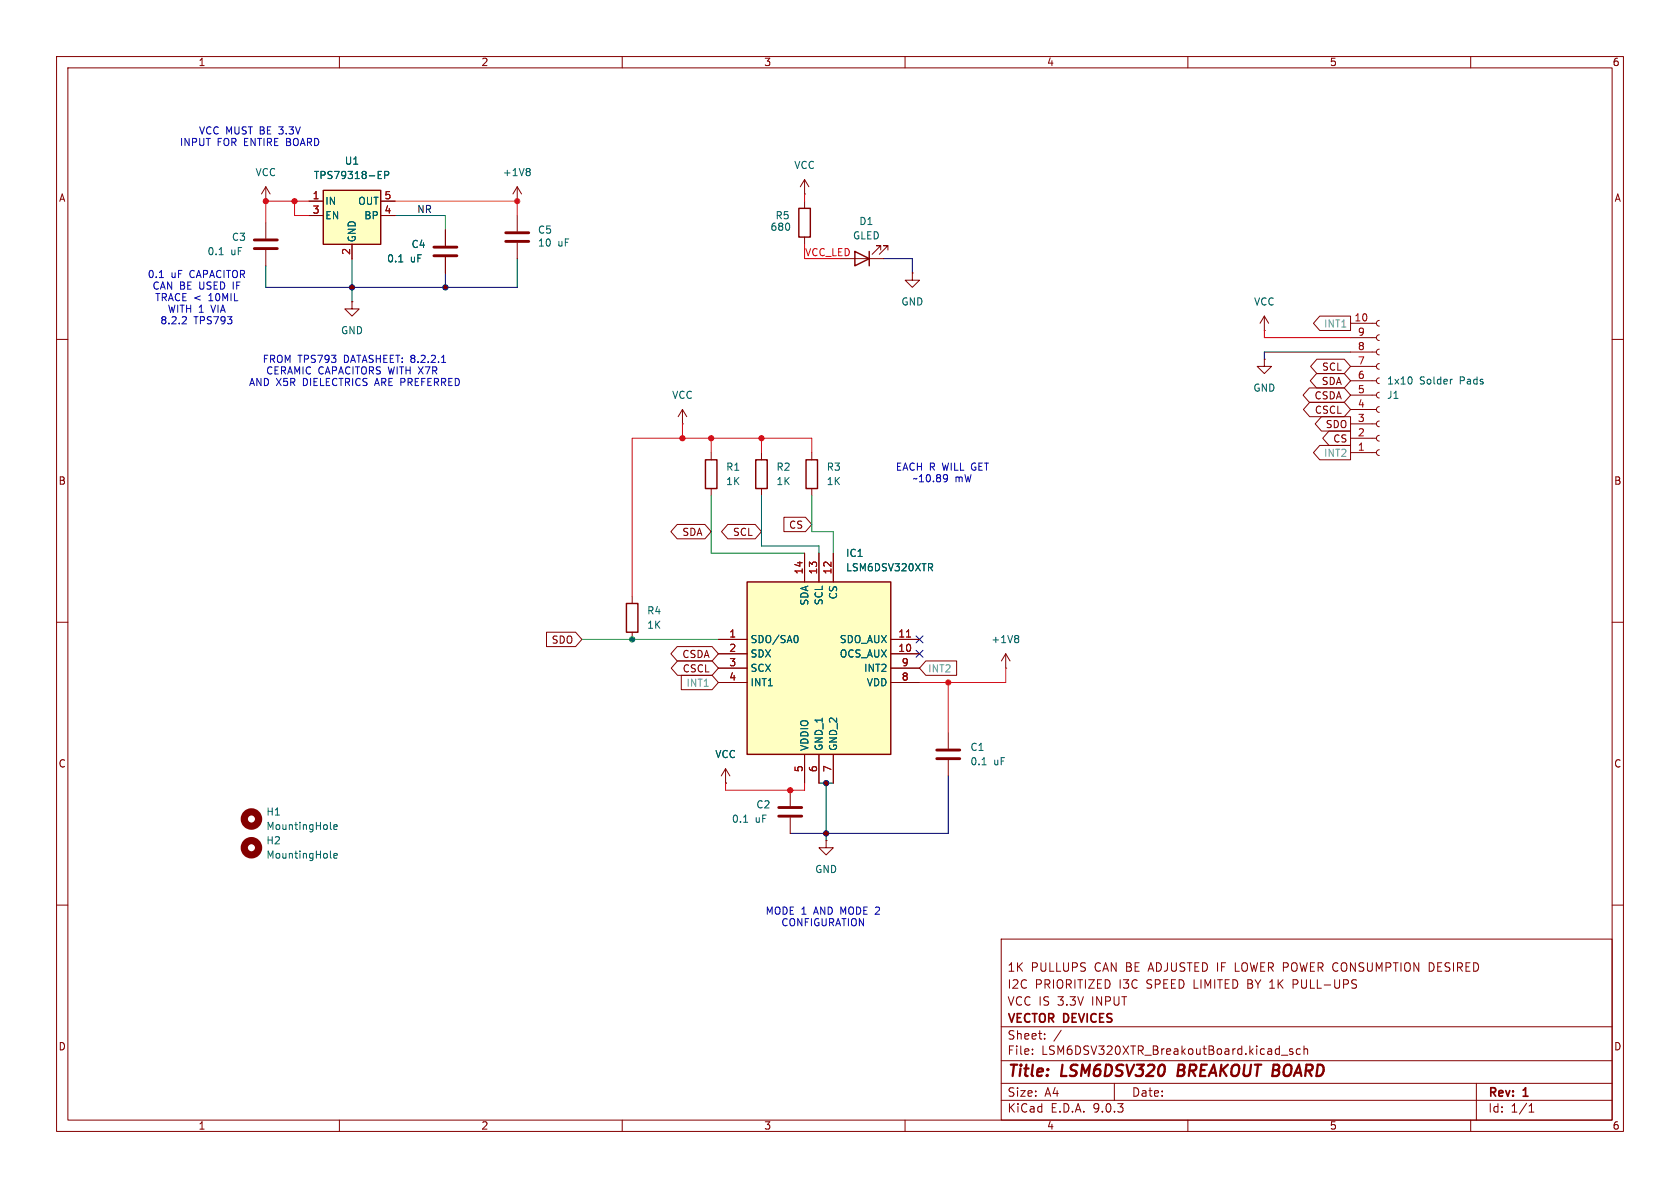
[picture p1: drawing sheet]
<svg xmlns="http://www.w3.org/2000/svg" width="297mm" height="210mm" viewBox="0 0 297 210" stroke-linecap="round" stroke-linejoin="round" font-family="sans-serif">
<g fill="none" stroke="#840000" stroke-width=".18">
<path d="M10 10h277v190h-277zM12 12h273v186h-273zM60 10v2M110 10v2M160 10v2M210 10v2M260 10v2M10 60h2M285 60h2M10 110h2M285 110h2M10 160h2"/>
<path d="M177 166h108v32h-108zM228.6 174h.6M229.2 173.2h-.6v1.5M252.7 170.2l.5 .1M253.2 171.6l-.5 .1M285 160h2M60 198v2M110 198v2M160 198v2M177 194.5h108M177 191.5h108M177 187.5h108"/>
<path d="M177 181.5h108M182.5 186.3v.1M182.5 185.5v.1M184.7 183.6v.1M184.7 182.8v.1M187.6 182.1l-1.3 2M197 191.5v3M210 198v2M226.5 186.5h1.2M228.5 185.5l-.3-.1-.2 .2v.2l.5 .2v.3h-.5M229.9 185.5l-.4-.1-.3 .3v.4l.1 .2h.6M230.5 185.5l.2-.1 .4 .1 .1 .9"/>
<path d="M230.5 184.9v1.5M260 198v2M261 191.5v6.5M270.3 196.6h.9M270.3 195.5l.4-.4v1.5"/>
</g>
<path d="M208.4 188.2l-.2 2h.7" fill="none" stroke="#840000" stroke-width=".4"/>
<path d="M57.1 33.7h10.2v9.5h-10.2z" fill="#ffffc2"/>
<path d="M57.1 33.7h10.2v9.5h-10.2zM141.2 36.8h2.1v5.1h-2.1zM133.6 81.3h2v5.1h-2zM142.5 81.3h2v5.1h-2zM110.7 106.7h2.1v5.1h-2.1z" fill="none" stroke="#840000" stroke-width=".25"/>
<g fill="none" stroke="#840000" stroke-width=".18">
<path d="M47 35.6h.1M47 33v2.6M47 39.4v2.8M47 33l-.8 1.3M47 33l.8 1.3M54.6 35.6h2.5M54.6 38.1h2.5M67.3 35.6h2.5M67.3 38.1h2.5M91.4 35.6h.1M91.4 33l-.7 1.3M91.4 33l.8 1.3"/>
<path d="M91.4 33v2.6M142.2 35.6v1.2M47 44.2v2.8M62.2 53.3v1.3h1.3l-1.3 1.3-1.2-1.3h1.2M62.2 53.3h.1M62.2 43.2v2.5M142.2 41.9v1.3M161.3 48.3v1.2h1.3l-1.3 1.3-1.3-1.3h1.3M161.3 48.3h.1M223.5 58.4h.1M223.5 55.9l-.7 1.3M223.5 55.9l.8 1.3"/>
<path d="M223.5 55.9v2.5M134.6 80v1.3M134.6 86.4v1.2M143.5 80v1.3M143.5 86.4v1.2M111.8 105.4v1.3M111.8 111.8v1.2M177.8 118.1h.1M177.8 115.6l-.8 1.2M177.8 115.6l.8 1.2M177.8 115.6v2.5M139.7 139.7v2.8"/>
<path d="M139.7 144.5v2.8M146 148.6v1.3h1.3l-1.3 1.2-1.2-1.2h1.2M146 148.6h.1"/>
</g>
<path d="M66.9 30.9h.4M66.9 31.6h.6M66.9 30.3h.6M68 31l.6-.1 .1-.2v-.3l-.7-.1v1.3M93.5 29.8l.2 .2-.2 .3 .2 .3v.2l-.2 .3M38.7 45h.8M179.9 112.3l.2 .3-.2 .3 .2 .2v.3l-.2 .2M58.4 151.5l.2 .2M58.4 146.4l.2 .2M59 151.3l.6-.1v-.3h-.4l-.2 .1 .1 .6h.5M59 146.2l.6-.1v-.3h-.4l-.2 .2 .1 .6h.5M131.5 145.4h.7" fill="none" stroke="#006464" stroke-width=".18"/>
<path d="M45 42.4h4M45 43.9h4M137.7 142.7h4M137.7 144.3h4" fill="none" stroke="#840000" stroke-width=".51"/>
<g fill="none" stroke="#840000" stroke-width="1.3">
<circle cx="44.4" cy="149.9" r="1.27"/>
<circle cx="44.4" cy="144.8" r="1.27"/>
</g>
<path d="M132.1 102.9h25.4v30.5h-25.4z" fill="#ffffc2"/>
<path d="M151.1 44.5l2.6 1.2-2.6 1.3zM153.7 44.5v2.5M124.7 81.3h2v5.1h-2zM132.1 102.9h25.4v30.5h-25.4z" fill="none" stroke="#840000" stroke-width=".25"/>
<g fill="none" stroke="#840000" stroke-width=".18">
<path d="M54.6 35.6h2.5M54.6 38.1h2.5M67.3 35.6h2.5M67.3 38.1h2.5M91.4 38.1v2.8M142.2 34.3h.1M142.2 31.8v2.5M142.2 31.8l-.7 1.2M142.2 31.8l.8 1.2M62.2 43.2v2.5M78.7 40.6v2.8M78.7 45.5v2.8"/>
<path d="M91.4 42.9v2.8M148.6 45.7h7.6M155.7 44.2v-.8h-.8h.8l-1.5 1.6M157 44.2v-.8h-.8h.8l-1.6 1.6M233.3 55.9h5.5v2.5h-5.5l-1.1-1.2zM238.8 59.7h4.5M238.8 57.2h4.5M243.8 59.2l-.3 .1-.2 .4 .2 .3 .3 .2M243.8 56.6l-.3 .2-.2 .4 .2 .3 .3 .2M120.6 74.9h.1M120.6 72.4l-.7 1.3M120.6 72.4l.8 1.3"/>
<path d="M120.6 72.4v2.5M223.5 63.5v1.3h1.3l-1.3 1.2-1.3-1.2h1.3M223.5 63.5h.1M231.5 68.6h6.1l1.2 1.3-1.2 1.2h-6.1l-1.1-1.2zM231.5 71.1h6.1l1.2 1.3-1.2 1.3h-6.1l-1.1-1.3zM232.7 66h4.9l1.2 1.3-1.2 1.3h-4.9l-1.1-1.3zM232.8 63.5h4.8l1.2 1.3-1.2 1.2h-4.8l-1.1-1.2zM233.3 78.7h5.5v2.6h-5.5l-1.1-1.3zM233.6 73.7h5.2v2.5h-5.2l-1.1-1.3zM234.9 76.2h3.9v2.5h-3.9l-1.1-1.2zM238.8 77.5h4.5M238.8 74.9h4.5"/>
<path d="M238.8 72.4h4.5M238.8 69.9h4.5M238.8 67.3h4.5M238.8 64.8h4.5M238.8 62.2h4.5M243.8 79.5l-.3 .2-.2 .3 .2 .4 .3 .1M243.8 77l-.3 .1-.2 .4 .2 .3 .3 .2M243.8 74.4l-.3 .2-.2 .3 .2 .4 .3 .1M243.8 71.9l-.3 .1-.2 .4 .2 .3 .3 .2M243.8 69.3l-.3 .2-.2 .4 .2 .3 .3 .2M243.8 66.8l-.3 .2-.2 .3 .2 .4 .3 .1M243.8 64.3l-.3 .1-.2 .4 .2 .3 .3 .2"/>
<path d="M243.8 61.7l-.3 .2-.2 .3 .2 .4 .3 .1M119.7 92.7h4.9l1.1 1.3-1.1 1.3h-4.9l-1.1-1.3zM125.7 80v1.3M125.7 86.4v1.2M128.7 92.7h4.8l1.1 1.3-1.1 1.3h-4.8l-1.1-1.3zM138.6 91.4h3.8l1.1 1.3-1.1 1.3h-3.8zM142.2 97.8v5.1M144.8 97.8v5.1M147.3 97.8v5.1M238.8 80h4.5M96.6 111.8h5.2l1.1 1.2-1.1 1.3h-5.2zM119.7 114.3h6.2l1.1 1.3-1.1 1.2h-6.2l-1.1-1.2z"/>
<path d="M119.8 116.8h6.1l1.1 1.3-1.1 1.3h-6.1l-1.1-1.3zM120.4 119.4h5.5l1.1 1.3-1.1 1.2h-5.5zM127 113h5.1M127 115.6h5.1M127 118.1h5.1M157.5 113h5.1M157.5 115.6h5.1M157.5 118.1h5.1M163.7 116.8h5.4v2.6h-5.4l-1.1-1.3zM127 120.7h5.1M128.3 138.4h.1M128.3 135.9l-.8 1.3"/>
<path d="M128.3 135.9l.7 1.3M128.3 135.9v2.5M142.2 133.4v5M144.8 133.4v5M147.3 133.4v5M157.5 120.7h5.1M167.6 129.5v2.8M167.6 134.4v2.8"/>
</g>
<path d="M66.9 30.9h.4M66.9 31.6h.6M66.9 30.3h.6M68 31l.6-.1 .1-.2v-.3l-.7-.1v1.3M70.5 46.3h.7M249.5 66.7l.1 .4-.1 .7M256.7 67h.1M164.8 99.7l.1 .2-.1 .3M140.8 112.3a.79 .79 0 0 1 0 1.3M164.5 100.3l.4 .6M173.6 135.2h.7" fill="none" stroke="#006464" stroke-width=".18"/>
<path d="M160.3 112.6h.7" fill="none" stroke="#a90000" stroke-width=".18"/>
<path d="M76.7 43.7h4.1M76.7 45.2h4.1M89.4 41.1h4.1M89.4 42.7h4.1M165.6 132.6h4.1M165.6 134.1h4.1" fill="none" stroke="#840000" stroke-width=".51"/>
<path d="M52.1 35.6v2.5h2.5M54.6 35.6h-7.6v3.8M142.2 34.3v1.3M142.2 43.2v2.5h6.4M223.5 58.4v1.3h15.3M120.6 74.9v2.6M125.7 77.5v2.5M134.6 77.5v2.5M143.5 80v-2.5h-31.7v27.9M128.3 138.4v1.3h13.9v-1.3" fill="none" stroke="#ff0018" stroke-width=".18"/>
<path d="M62.2 45.7v7.6M78.7 48.3v2.5M91.4 45.7v5.1h-44.4v-3.8M156.2 45.7h5.1v2.6M238.8 62.2h-15.3v1.3M144.8 138.4h2.5M146 138.4v10.2M167.6 137.2v10.1h-27.9" fill="none" stroke="#000" stroke-width=".18"/>
<path d="M69.8 38.1h8.9v2.5M125.7 87.6v10.2h16.5M134.6 87.6v8.9h10.2v1.3M143.5 87.6v6.4h3.8v3.8M102.9 113h24.1" fill="none" stroke="#009600" stroke-width=".18"/>
<path d="M69.8 35.6h21.6v2.5M177.8 118.1v2.6h-15.2M167.6 120.7v8.8" fill="none" stroke="#ff4900" stroke-width=".18"/>
<path d="M162 112.4l1.2 1.2M162 115l1.2 1.2M163.2 112.4l-1.2 1.2M163.2 115l-1.2 1.2" fill="none" stroke="#000084" stroke-width=".18"/>
<path d="M28.2 49.1h.7M32.9 56.1v.4l-.7 .8h.8M78.1 64.1h.7M167.4 84a1.03 1.03 0 0 1-.1 1.1M167.5 84.4l-.2 .3" fill="none" stroke="#0000c2" stroke-width=".18"/>
<g fill="#ff0018" stroke="#ff0018" stroke-width=".18">
<circle cx="52.1" cy="35.6" r=".46"/>
<circle cx="47" cy="35.6" r=".46"/>
<circle cx="125.7" cy="77.5" r=".46"/>
<circle cx="139.7" cy="139.7" r=".46"/>
<circle cx="134.6" cy="77.5" r=".46"/>
<circle cx="120.6" cy="77.5" r=".46"/>
</g>
<g fill="#000" stroke="#000" stroke-width=".18">
<circle cx="62.2" cy="50.8" r=".46"/>
<circle cx="78.7" cy="50.8" r=".46"/>
<circle cx="146" cy="138.4" r=".46"/>
<circle cx="146" cy="147.3" r=".46"/>
</g>
<g fill="#ff4900" stroke="#ff4900" stroke-width=".18">
<circle cx="167.6" cy="120.7" r=".46"/>
<circle cx="91.4" cy="35.6" r=".46"/>
</g>
<circle cx="111.8" cy="113" r=".46" fill="#009600" stroke="#009600" stroke-width=".18"/>
<g font-size="2.8" fill="#840000">
<text x="178" y="190.9">Title:</text>
<text x="187.7" y="190.9">LSM6DSV320</text>
<text x="209" y="190.9">BREAKOUT BOARD</text>
</g>
<g font-size="2.1" fill="#840000">
<text x="178" y="172">1K</text>
<text x="182.2" y="172">PULLUPS</text>
<text x="193.5" y="172">CAN BE ADJUSTED IF LOWER POWER CONSUMPTION</text>
<text x="253.6" y="172">DESIRED</text>
<text x="178" y="178">VCC IS</text>
<text x="178" y="175">I2C</text>
<text x="182.9" y="175">PRIORITIZED</text>
<text x="187" y="178">3.3V</text>
<text x="193.2" y="178">INPUT</text>
<text x="197.9" y="175">I3C</text>
<text x="202.8" y="175">SPEED LIMITED BY 1K</text>
<text x="229.2" y="175">PULL-UPS</text>
<text x="178" y="184">Sheet:</text>
<text x="178" y="181.2">VECTOR DEVICES</text>
<text x="178" y="186.7">File:</text>
<text x="184.1" y="186.7">LSM6DSV320XTR_BreakoutBoard.kicad_sch</text>
<text x="178" y="196.9">KiCad</text>
<text x="178" y="194.1">Size:</text>
<text x="184.7" y="194.1">A4</text>
<text x="185.7" y="196.9">E.D.A.</text>
<text x="193.3" y="196.9">9.0.3</text>
<text x="200" y="194.1">Date:</text>
<text x="263" y="194.3">Rev:</text>
<text x="263" y="196.9">Id:</text>
<text x="267.1" y="196.9">1/1</text>
<text x="269.4" y="194.3">1</text>
</g>
<g font-size="1.8" fill="#840000">
<text x="35" y="11.9">1</text>
<text x="85" y="11.9">2</text>
<text x="135" y="11.9">3</text>
<text x="185" y="11.9">4</text>
<text x="235" y="11.9">5</text>
<text x="285" y="11.9">6</text>
<text x="10.3" y="35.9">A</text>
<text x="285.3" y="35.9">A</text>
<text x="233.6" y="65.7">SCL</text>
<text x="232.3" y="70.8">CSDA</text>
<text x="233.6" y="68.3">SDA</text>
<text x="232.4" y="73.3">CSCL</text>
<text x="234.3" y="75.9">SDO</text>
<text x="235.6" y="78.4">CS</text>
<text x="10.3" y="85.9">B</text>
<text x="285.3" y="85.9">B</text>
<text x="120.5" y="94.9">SDA</text>
<text x="129.5" y="94.9">SCL</text>
<text x="139.4" y="93.7">CS</text>
<text x="97.4" y="114">SDO</text>
<text x="120.5" y="116.5">CSDA</text>
<text x="120.6" y="119.1">CSCL</text>
<text x="10.3" y="135.9">C</text>
<text x="285.3" y="135.9">C</text>
<text x="10.3" y="185.9">D</text>
<text x="285.3" y="185.9">D</text>
<text x="35" y="199.9">1</text>
<text x="85" y="199.9">2</text>
<text x="135" y="199.9">3</text>
<text x="185" y="199.9">4</text>
<text x="235" y="199.9">5</text>
<text x="285" y="199.9">6</text>
</g>
<g font-size="1.8" fill="#0000c2">
<text x="35.1" y="24">VCC MUST BE 3.3V</text>
<text x="31.7" y="26">INPUT</text>
<text x="38.4" y="26">FOR ENTIRE BOARD</text>
<text x="26" y="49.4">0.1</text>
<text x="26.9" y="51.4">CAN BE USED IF</text>
<text x="27.3" y="53.4">TRACE &lt;</text>
<text x="30.2" y="49.4">uF</text>
<text x="33.6" y="49.4">CAPACITOR</text>
<text x="37" y="53.4">10MIL</text>
<text x="28.3" y="57.5">8.2.2</text>
<text x="29.6" y="55.5">WITH 1</text>
<text x="34.3" y="57.5">TPS793</text>
<text x="37.5" y="55.5">VIA</text>
<text x="46.3" y="64.4">FROM TPS793</text>
<text x="60.9" y="64.4">DATASHEET: 8.2.2.1</text>
<text x="43.9" y="68.4">AND X5R</text>
<text x="46.9" y="66.4">CERAMIC CAPACITORS WITH X7R</text>
<text x="53.6" y="68.4">DIELECTRICS</text>
<text x="66.6" y="68.4">ARE PREFERRED</text>
<text x="158.3" y="83.4">EACH R WILL GET</text>
<text x="161.3" y="85.5">~10.89</text>
<text x="168.8" y="85.5">mW</text>
<text x="135.3" y="161.9">MODE 1</text>
<text x="144" y="161.9">AND MODE 2</text>
<text x="138" y="163.9">CONFIGURATION</text>
</g>
<g font-size="1.8" fill="#006464">
<text x="60.9" y="29.3">U1</text>
<text x="45.1" y="31.3">VCC</text>
<text x="55.4" y="31.9">TPS79318-EP</text>
<text x="88.8" y="31.3">+1V8</text>
<text x="140.3" y="30.1">VCC</text>
<text x="57.4" y="36.4">IN</text>
<text x="57.4" y="39">EN</text>
<text x="63.2" y="36.4">OUT</text>
<text x="64.3" y="39">BP</text>
<text x="95" y="41.5">C5</text>
<text x="136.1" y="41">680</text>
<text x="137" y="39">R5</text>
<text x="151.8" y="40">D1</text>
<text x="36.6" y="45.3">0.1</text>
<text x="40.8" y="45.3">uF</text>
<text x="40.9" y="42.8">C3</text>
<text x="63.1" y="42.9" transform="rotate(-90 63.1 42.9)">GND</text>
<text x="68.3" y="46.6">0.1</text>
<text x="72.5" y="46.6">uF</text>
<text x="72.7" y="44">C4</text>
<text x="95" y="43.8">10</text>
<text x="98.6" y="43.8">uF</text>
<text x="150.7" y="42.5">GLED</text>
<text x="60.2" y="59.3">GND</text>
<text x="159.3" y="54.2">GND</text>
<text x="221.6" y="54.2">VCC</text>
<text x="118.7" y="70.7">VCC</text>
<text x="221.5" y="69.4">GND</text>
<text x="245.1" y="70.7">J1</text>
<text x="245.1" y="68.2">1x10</text>
<text x="250.9" y="68.2">Solder</text>
<text x="258.2" y="68.2">Pads</text>
<text x="128.3" y="83.4">R1</text>
<text x="137.2" y="83.4">R2</text>
<text x="146.1" y="83.4">R3</text>
<text x="128.3" y="86">1K</text>
<text x="137.2" y="86">1K</text>
<text x="146.1" y="86">1K</text>
<text x="149.5" y="98.7">IC1</text>
<text x="149.5" y="101.2">LSM6DSV320XTR</text>
<text x="143.1" y="107.1" transform="rotate(-90 143.1 107.1)">SDA</text>
<text x="145.6" y="107.1" transform="rotate(-90 145.6 107.1)">SCL</text>
<text x="148.2" y="106.1" transform="rotate(-90 148.2 106.1)">CS</text>
<text x="114.3" y="108.8">R4</text>
<text x="114.3" y="111.4">1K</text>
<text x="132.6" y="113.9">SDO/SA0</text>
<text x="148.4" y="113.9">SDO_AUX</text>
<text x="175.2" y="113.9">+1V8</text>
<text x="132.6" y="116.4">SDX</text>
<text x="132.6" y="119">SCX</text>
<text x="148.4" y="116.4">OCS_AUX</text>
<text x="152.7" y="119">INT2</text>
<text x="132.6" y="121.5">INT1</text>
<text x="153.1" y="121.5">VDD</text>
<text x="126.4" y="134.2">VCC</text>
<text x="143.1" y="132.8" transform="rotate(-90 143.1 132.8)">VDDIO</text>
<text x="145.6" y="132.8" transform="rotate(-90 145.6 132.8)">GND_1</text>
<text x="148.2" y="132.8" transform="rotate(-90 148.2 132.8)">GND_2</text>
<text x="171.5" y="132.9">C1</text>
<text x="171.5" y="135.5">0.1</text>
<text x="175.7" y="135.5">uF</text>
<text x="133.6" y="143.1">C2</text>
<text x="47" y="149.5">H2</text>
<text x="47" y="144.4">H1</text>
<text x="47" y="146.9">MountingHole</text>
<text x="129.3" y="145.6">0.1</text>
<text x="133.5" y="145.6">uF</text>
<text x="47" y="152">MountingHole</text>
<text x="144" y="154.5">GND</text>
</g>
<g font-size="1.8" fill="#a90000">
<text x="55.2" y="35.3">1</text>
<text x="67.9" y="35.3">5</text>
<text x="55.2" y="37.8">3</text>
<text x="67.9" y="37.8">4</text>
<text x="62" y="45.2" transform="rotate(-90 62 45.2)">2</text>
<text x="239.4" y="56.9">10</text>
<text x="240" y="59.4">9</text>
<text x="240" y="64.5">7</text>
<text x="240" y="62">8</text>
<text x="240" y="69.6">5</text>
<text x="240" y="67.1">6</text>
<text x="240" y="77.2">2</text>
<text x="240" y="74.7">3</text>
<text x="240" y="72.1">4</text>
<text x="240" y="79.8">1</text>
<text x="142" y="101.6" transform="rotate(-90 142 101.6)">14</text>
<text x="144.5" y="101.6" transform="rotate(-90 144.5 101.6)">13</text>
<text x="147.1" y="101.6" transform="rotate(-90 147.1 101.6)">12</text>
<text x="128.8" y="112.8">1</text>
<text x="158.7" y="112.8">11</text>
<text x="128.8" y="115.3">2</text>
<text x="128.8" y="117.9">3</text>
<text x="158.7" y="115.3">10</text>
<text x="159.3" y="117.9">9</text>
<text x="128.8" y="120.4">4</text>
<text x="159.3" y="120.4">8</text>
<text x="142" y="136.6" transform="rotate(-90 142 136.6)">5</text>
<text x="144.5" y="136.6" transform="rotate(-90 144.5 136.6)">6</text>
<text x="147.1" y="136.6" transform="rotate(-90 147.1 136.6)">7</text>
</g>
<text font-size="1.8" fill="#0f0f0f" x="73.7" y="37.8">NR</text>
<text font-size="1.8" fill="#ff0018" x="142.2" y="45.4">VCC_LED</text>
<g font-size="1.8" fill="#7d7d7d">
<text x="234" y="58.1">INT1</text>
<text x="234" y="81">INT2</text>
<text x="164" y="119.1">INT2</text>
<text x="121.3" y="121.6">INT1</text>
</g>
</svg>
